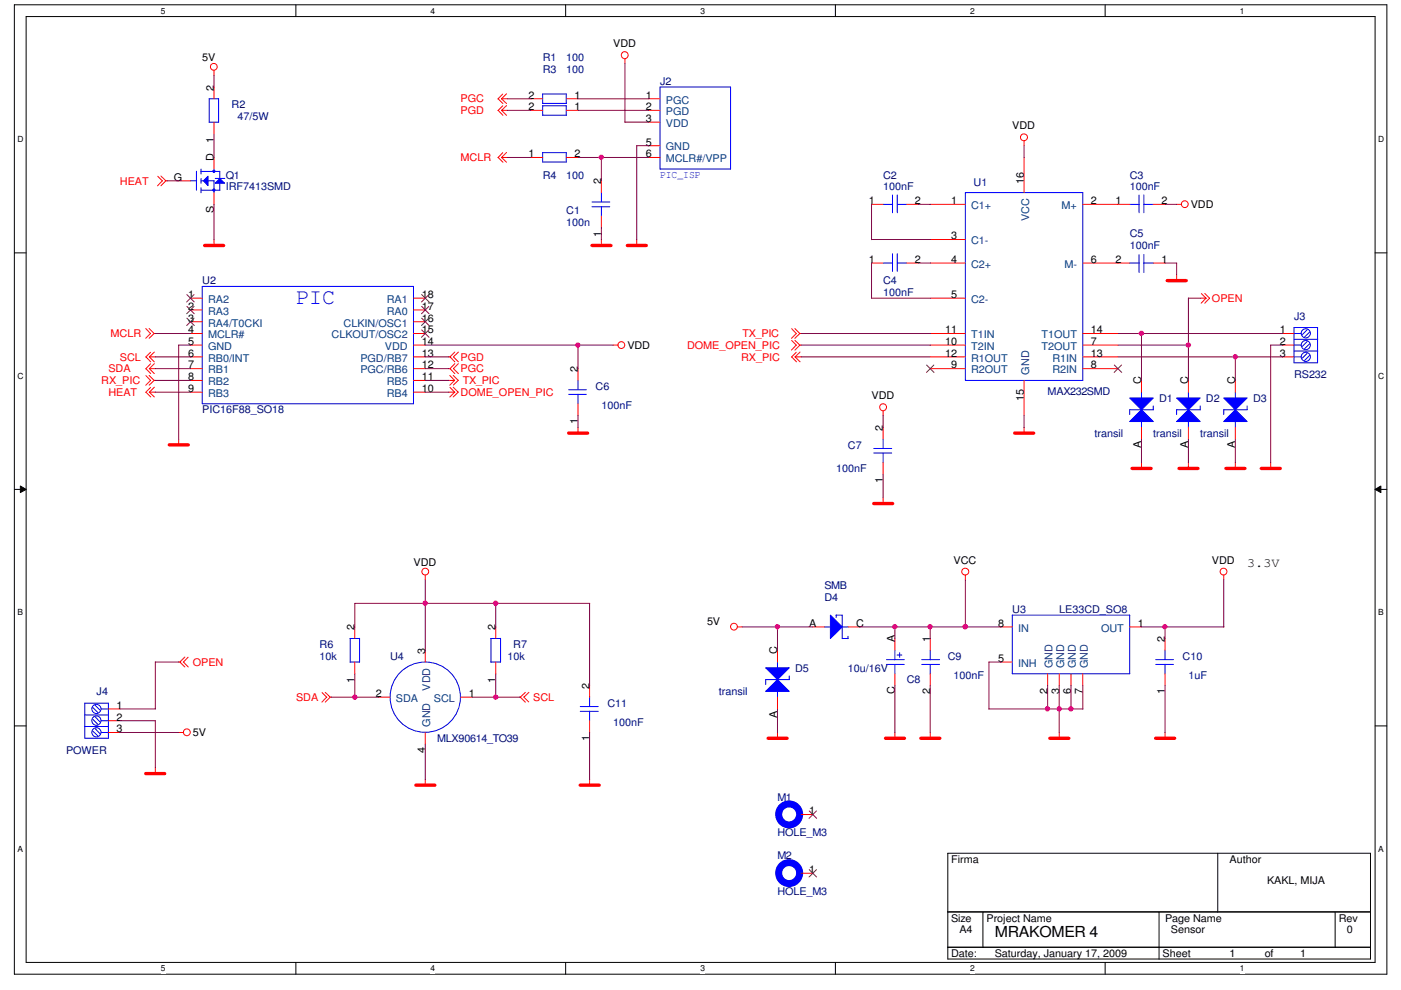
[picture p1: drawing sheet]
<svg xmlns="http://www.w3.org/2000/svg" width="297mm" height="210mm" viewBox="0 0 297 210" stroke-linecap="round" stroke-linejoin="round" font-family="sans-serif">
<path d="M3 1h291v205.6h-291zM5.5 3.5h286v200.6h-286z" fill="none" stroke="#000" stroke-width=".21"/>
<g fill="#fff">
<path d="M34.1 1.3h1v2h-1z"/>
<path d="M34.1 204.4h1v2h-1z"/>
</g>
<path d="M62.7 1v2.5M62.7 204.1v2.5" fill="none" stroke="#000" stroke-width=".21"/>
<g fill="#fff">
<path d="M91.3 1.3h1v2h-1z"/>
<path d="M91.3 204.4h1v2h-1z"/>
</g>
<path d="M119.9 1v2.5M119.9 204.1v2.5" fill="none" stroke="#000" stroke-width=".21"/>
<g fill="#fff">
<path d="M148.5 1.3h1v2h-1z"/>
<path d="M148.5 204.4h1v2h-1z"/>
</g>
<path d="M177.1 1v2.5M177.1 204.1v2.5" fill="none" stroke="#000" stroke-width=".21"/>
<g fill="#fff">
<path d="M205.7 1.3h1v2h-1z"/>
<path d="M205.7 204.4h1v2h-1z"/>
</g>
<path d="M234.3 1v2.5M234.3 204.1v2.5" fill="none" stroke="#000" stroke-width=".21"/>
<g fill="#fff">
<path d="M262.9 1.3h1v2h-1z"/>
<path d="M262.9 204.4h1v2h-1z"/>
<path d="M3.7 28.6h1.2v2h-1.2z"/>
<path d="M292.2 28.6h1.3v2h-1.3z"/>
<path d="M3.7 78.7h1.2v2h-1.2z"/>
<path d="M292.2 78.7h1.3v2h-1.3z"/>
</g>
<path d="M3 53.6h2.5M291.5 53.6h2.5" fill="none" stroke="#000" stroke-width=".21"/>
<g fill="#fff">
<path d="M3.7 128.9h1.1v2h-1.1z"/>
<path d="M292.2 128.9h1.1v2h-1.1z"/>
</g>
<path d="M3 103.8h2.5M4.3 103.1l1.2 .7-1.2 .7zM291.5 103.8l1.3-.7v1.4zM291.5 103.8h2.5" fill="none" stroke="#000" stroke-width=".21"/>
<path d="M4.3 103.1l1.2 .7-1.2 .7zM291.5 103.8l1.3-.7v1.4z" fill="#000"/>
<g fill="#fff">
<path d="M3.7 179h1.1v2h-1.1z"/>
<path d="M292.2 179h1.1v2h-1.1z"/>
</g>
<path d="M3 154h2.5M291.5 154h2.5M201 181h89.6v22.4h-89.6zM201 193.4h89.6M208.4 193.4v7.6M245.7 193.4v10.1M258.2 181v12.5M283.1 193.4v7.6M201 200.9h89.6" fill="none" stroke="#000" stroke-width=".21"/>
<g fill="none" stroke="#f00" stroke-width=".21">
<path d="M45.4 14.9v1.1M106.6 19.9l-1 1.1M107.4 19.9l-1.1 1.1M132.5 12.4v1.1M33.4 37.4l1.1 1M34.1 37.3l1.1 1.1M34.4 38.4l-1 1M35.2 38.4l-1.1 1M35.2 38.4h.3M105.6 21l1 1M105.6 23.4l1 1.1M105.6 33.4l1 1"/>
<path d="M106.3 21l1.1 1M106.3 21h1.3M106.3 23.4l1.1 1.1M106.3 23.4h1.3M106.3 33.4l1.1 1M106.3 33.4h1.3M106.6 22.4l-1 1.1M106.6 32.4l-1 1M107.4 22.4l-1.1 1M107.4 32.3l-1.1 1.1M217.1 29.8v1.1M217.1 33.4v7.5"/>
<path d="M45.4 50.8v1.3M127.5 50.8v1.3M135 50.8v1.3M197.2 43.3h7.5M197.2 50.8h7.5M197.2 55.8h7.5M229.6 43.3h7.4M229.6 55.8h7.4M249.5 58.3v1.3M249.5 43.3h1M30.9 69.7l1 1-1 1.1M30.9 79.7l1.1 1"/>
<path d="M30.9 78.2l1.1 1M30.9 75.7l1.1 1.1M31.6 69.7l1.1 1M31.6 79.6l1.1 1.1M31.7 78.2h1.3M31.7 75.7h1.3M31.7 78.2l1 1M31.7 75.7l1 1.1M31.9 77.2l-1 1M31.9 74.7l-1 1M32.7 70.7h.3M32.7 70.7l-1.1 1.1"/>
<path d="M32.7 77.1l-1 1.1M32.7 74.7l-1 1M95.1 78.2h.3M95.1 75.7h.3M95.4 79.6l1 1.1M95.4 78.2l1 1M95.4 75.7l1 1.1M96.1 79.6l1.1 1.1M96.4 77.1l-1 1.1M96.4 74.7l-1 1M97.2 77.1l-1.1 1.1 1.1 1M97.2 74.7l-1.1 1 1.1 1.1"/>
<path d="M122.6 78.2v2.5M130 73.2h1.1M167.8 69.7l1.1 1.1M167.8 75.7l1.1 1.1M167.8 72.2l1.1 1M168.5 69.7l1.1 1M168.5 72.2l1.1 1M168.6 75.7l1 1.1M168.6 75.7h1.3M168.8 70.7l-1 1.1M168.8 74.7l-1 1M168.8 73.2l-1 1.1"/>
<path d="M169.6 70.7h.3M169.6 70.7l-1.1 1.1M169.6 73.2l-1.1 1.1M169.6 73.2h.3M169.6 74.7l-1 1M197.2 78.2h7.5M197.2 70.7h7.5M197.2 75.7h7.5M197.2 63.2h7.5M197.2 73.2h7.5M229.6 78.2h7.4M229.6 70.7h7.4"/>
<path d="M229.6 75.7h7.4M229.6 73.2h7.4M254.5 63.2h1.2M254.7 62.3l1 1M255.4 62.2l1.1 1-1.1 1.1M255.7 63.2l-1 1.1M30.9 83.2l1.1 1M31.7 83.2l1 1M31.7 83.2h1.3M31.9 80.7l-1 1M31.9 82.2l-1 1M32.7 80.7l-1.1 1"/>
<path d="M32.7 80.7h.3M32.7 82.1l-1 1.1M37.9 93.1v1.3M95.1 80.7h1.3M95.2 83.2h1.2M95.4 82.2l1 1M96.1 82.1l1.1 1.1-1.1 1M96.4 80.7l-1 1M96.4 83.2l-1 1M97.2 80.6l-1.1 1.1M122.6 85.6v2.5M122.6 90.6v1.3"/>
<path d="M187.2 87.1v1M217.1 80.7v7.4M217.1 90.6v1.3M242 98.1v1.3M252 98.1v1.3M261.9 98.1v1.3M269.4 98.1v1.3M187.2 105.6v1.2M39.2 139.4l-1.1 1M39.9 139.4l-1 1.1M75.2 133v2.4M90.2 122v1"/>
<path d="M105.1 133v2.4M156.3 133h1.1M204.7 122v1M259.5 122v1M37.8 140.4h.3M37.9 155.4h1M38.1 140.4l1.1 1.1M38.9 140.4l1 1.1M68.3 146.9l1 1M69 146.9l1 1M69.3 147.9l-1.1 1M70 147.9l-1 1"/>
<path d="M70 147.9h.3M75.2 140.4v2.5M105.1 140.4v2.5M110.1 147.9h.2M110.3 147.9l1.1 1M111 147.8l1.1 1.1M111.4 146.9l-1.1 1M112.1 146.9l-1 1M164.8 155.4v1.2M189.7 155.4v1.2M197.2 155.4v1.2M224.6 155.4v1.2"/>
<path d="M247 155.4v1.2M32.9 162.8v1.3M90.2 165.3v1.3M125 165.3v1.3"/>
<circle cx="45.3" cy="14.2" r=".72"/>
<circle cx="132.4" cy="11.7" r=".73"/>
<circle cx="217.1" cy="29.1" r=".74"/>
<circle cx="251.2" cy="43.3" r=".72"/>
<circle cx="131.7" cy="73.2" r=".72"/>
<circle cx="187.2" cy="86.4" r=".73"/>
<circle cx="90.2" cy="121.2" r=".72"/>
<circle cx="155.6" cy="132.9" r=".72"/>
<circle cx="204.7" cy="121.2" r=".74"/>
<circle cx="259.4" cy="121.2" r=".72"/>
<circle cx="39.6" cy="155.3" r=".72"/>
</g>
<g fill="none" stroke="#f00" stroke-width=".72">
<path d="M43.4 52.1h4M125.5 52.1h4M133 52.1h4M247.5 59.5h4M35.9 94.4h4M120.6 91.9h4M215.1 91.9h4.1M240 99.4h4M250 99.4h4M259.9 99.4h4M267.4 99.4h4M185.2 106.8h4.1"/>
<path d="M162.9 156.6h4M187.7 156.6h4.1M195.2 156.6h4.1M222.6 156.6h4M245 156.6h4M30.9 164.1h4M88.2 166.5h4M123 166.5h4"/>
</g>
<g fill="none" stroke="#00f" stroke-width=".21">
<path d="M204.7 40.9h24.9v39.8h-24.9zM120.6 83.7h3.7M120.6 82.7h3.7M122.6 80.6v2.1M122.6 83.6v2M259.5 86.9h5M261.9 85.6v1.3M74.2 135.4h2M74.2 135.4v5.1M76.2 135.4v5h-2M104.1 135.4h2M104.1 135.4v5.1"/>
<path d="M106.1 135.4v5h-2"/>
</g>
<path d="M196.5 77.4l1.5 1.6M198 77.4l-1.6 1.6M236.3 77.4l1.5 1.6M237.8 77.4l-1.6 1.6" fill="none" stroke="#804000" stroke-width=".21"/>
<path d="M261.9 86.9l2.5 2.5h-4.9z" fill="#00f"/>
<path d="M261.9 86.9l2.5 2.5h-4.9zM261.9 89.4v1.2" fill="none" stroke="#00f" stroke-width=".21"/>
<path d="M259.5 84.4h4.9l-2.5 2.5z" fill="#00f"/>
<path d="M239.5 86.9h5.1M242 85.6v1.3M259.5 84.4h4.9l-2.5 2.5zM259.5 86.9v1M261.9 83.2v2.5M264.4 86.1v.8" fill="none" stroke="#00f" stroke-width=".21"/>
<path d="M261.9 80.7v2.5M261.9 90.6v2.5" fill="none" stroke="#f00" stroke-width=".21"/>
<path d="M239.5 89.4l2.5-2.5 2.5 2.5z" fill="#00f"/>
<path d="M239.5 89.4l2.5-2.5 2.5 2.5zM242 89.4v1.2" fill="none" stroke="#00f" stroke-width=".21"/>
<path d="M239.5 84.4h5l-2.5 2.5z" fill="#00f"/>
<g fill="none" stroke="#00f" stroke-width=".21">
<path d="M140 18.5h14.9v17.4h-14.9zM187.2 43.3h2.1M189.2 41.4v3.7M190.2 43.3h2.1M190.2 41.4v3.7M239.5 55.8h2M239.5 43.3h2.1M241.5 41.4v3.7M241.5 54v3.8M242.5 55.8h2M242.5 43.3h2.1M242.5 41.4v3.7"/>
<path d="M242.5 54v3.8M42.9 60.7h44.8v24.9h-44.8zM239.5 84.4h5l-2.5 2.5zM239.5 86.9v1M242 83.2v2.5M244.5 86.1v.8M188 139.9h3.7M189.7 137.9v2.1M190.2 138.9h1M190.8 138.4v1M188 140.9h3.7M189.7 140.9v2.1"/>
<path d="M169.5 185.2h.3"/>
</g>
<g fill="none" stroke="#f00" stroke-width=".21">
<path d="M137.5 21h2.5M137.5 23.4h2.5M137.5 25.9h2.5M137.5 30.9h2.5M137.5 33.4h2.5M184.8 43.3h2.4M192.2 43.3h2.5M237 43.3h2.5M237 55.8h2.5M244.5 43.3h2.5M244.5 55.8h2.5M40.4 63.2h2.5"/>
<path d="M40.4 65.7h2.5M40.4 68.2h2.5M40.4 70.7h2.5M40.4 73.2h2.5M40.4 75.7h2.5M40.4 78.2h2.5M87.7 63.2h2.5M87.7 65.7h2.5M87.7 68.2h2.5M87.7 70.7h2.5M87.7 73.2h2.5M87.7 75.7h2.5"/>
<path d="M87.7 78.2h2.5M40.4 80.7h2.5M40.4 83.2h2.5M87.7 80.7h2.5M87.7 83.2h2.5M242 80.7v2.5M242 90.6v2.5M189.7 135.4v2.5M189.7 142.9v2.5M169.8 185.2h2.5"/>
</g>
<g fill="none" stroke="#804000" stroke-width=".21">
<path d="M39.6 62.5l1.6 1.6M39.6 65l1.6 1.5M39.6 67.5l1.6 1.5M41.1 62.5l-1.5 1.6M41.1 65l-1.5 1.5M41.1 67.5l-1.5 1.5M89.4 70l1.6 1.5M89.4 67.5l1.6 1.5M89.4 65l1.6 1.5M89.4 62.5l1.6 1.6M90.9 70l-1.5 1.5M90.9 67.5l-1.5 1.5"/>
<path d="M90.9 65l-1.5 1.5M90.9 62.5l-1.5 1.6M171.6 184.4l1.5 1.6M173.1 184.4l-1.6 1.6"/>
</g>
<circle cx="167.3" cy="185.2" r="2.23" fill="none" stroke="#00f" stroke-width="1.5"/>
<path d="M43.1 38.4l1-1v2z" fill="#00f"/>
<path d="M40.4 38.4h1.3M41.7 36.3v4M42.6 36.4h4M42.6 38.4h.5M42.6 35.9v1M42.6 37.8v1.1M42.6 39.8v1.1M43.1 38.4l1-1v2zM44.1 38.4h1.3v2.5M45.4 35.9v.5M42.6 40.3h4" fill="none" stroke="#00f" stroke-width=".21"/>
<path d="M46.6 37.8l1 1.1h-2z" fill="#00f"/>
<path d="M45.6 37.8h2.1M46.6 37.8l1 1.1h-2zM46.6 36.3v4" fill="none" stroke="#00f" stroke-width=".21"/>
<path d="M45.2 36.2h.3v.3h-.3z" fill-rule="evenodd" fill="#00f"/>
<path d="M45.2 36.2h.3v.3h-.3z" fill="none" stroke="#00f" stroke-width=".21"/>
<path d="M45.2 40.1h.3v.4h-.3z" fill-rule="evenodd" fill="#00f"/>
<path d="M45.2 40.1h.3v.4h-.3zM249.5 86.9h5M252 85.6v1.3" fill="none" stroke="#00f" stroke-width=".21"/>
<path d="M37.9 38.4h2.5M45.4 33.4v2.5M45.4 40.9v2.4" fill="none" stroke="#f00" stroke-width=".21"/>
<path d="M249.5 89.4l2.5-2.5 2.5 2.5z" fill="#00f"/>
<path d="M249.5 89.4l2.5-2.5 2.5 2.5zM252 89.4v1.2" fill="none" stroke="#00f" stroke-width=".21"/>
<path d="M249.5 84.4h5l-2.5 2.5z" fill="#00f"/>
<g fill="none" stroke="#00f" stroke-width=".21">
<path d="M249.5 84.4h5l-2.5 2.5zM249.5 86.9v1M252 83.2v2.5M254.5 86.1v.8M195.4 139.9h3.8M197.2 137.9v2.1M245 139.9h3.8M247 137.9v2M162.3 144.1h5.1M164.8 142.9v1.2M195.4 140.9h3.8M197.2 140.9v2.1"/>
<path d="M245 140.9h3.8M247 140.9v2"/>
</g>
<path d="M252 80.7v2.5M252 90.6v2.5M197.2 135.4v2.5M247 135.4v2.5M197.2 142.9v2.5M247 142.9v2.5" fill="none" stroke="#f00" stroke-width=".21"/>
<path d="M162.3 146.6l2.5-2.5 2.5 2.5z" fill="#00f"/>
<path d="M162.3 146.6l2.5-2.5 2.5 2.5zM164.8 146.6v1.3" fill="none" stroke="#00f" stroke-width=".21"/>
<path d="M162.3 141.6h5l-2.5 2.5z" fill="#00f"/>
<g fill="none" stroke="#00f" stroke-width=".21">
<path d="M177.2 130.5h1.4v5M178.6 135.4h1.2M178.6 133h1.2M17.9 154.1h5.1M17.9 151.6h5.1M18 149.1h5v7.5h-5zM19.7 150.1l1 1M19.7 152.6l1 1M19.7 155.1l1 1M20.2 149.6l1 1M20.2 152.1l1 1M20.2 154.6l1 1"/>
<path d="M21.5 150.4h1.5M21.5 152.9h1.5M21.5 155.4h1.5M162.3 141.6h5l-2.5 2.5zM162.3 144.1v1.1M164.8 140.4v2.6M167.3 143.4v.7"/>
<circle cx="20.4" cy="152.8" r=".98"/>
<circle cx="20.4" cy="150.4" r=".97"/>
<circle cx="20.4" cy="155.3" r=".97"/>
</g>
<path d="M164.8 137.9v2.5M23 150.4h2.4M23 152.9h2.4M23 155.4h2.4M164.8 147.9v2.5" fill="none" stroke="#f00" stroke-width=".21"/>
<path d="M176.1 130.5l2.5 2.5-2.5 2.4z" fill="#00f"/>
<g fill="none" stroke="#00f" stroke-width=".21">
<path d="M115 19.9h5.1v2.1M115.1 19.9v2.1M44.3 21l2.1-.1v5h-2.1M44.4 21v5M115 32.4h5.1M115 22.4h5.1v2.1M115.1 22.4v2.1M115.1 32.3v2.1h5M115.1 24.4h5M115.1 21.9h5M120.1 32.3v2.1M125.5 43.9h3.8"/>
<path d="M125.5 42.8h3.8M127.5 40.8v2M127.5 43.8v2M187.2 55.8h2.1M189.2 53.8v3.8M190.2 55.8h2.1M190.2 53.8v3.8M274.3 70.7h1.6M274.3 73.2h1.6M274.3 75.7h1.6M274.4 69.5h5v7.5h-5zM274.4 74.5h5"/>
<path d="M274.4 72h5M277.2 69.9l-1.1 1.1M277.2 72.4l-1.1 1M277.2 74.9l-1.1 1M277.7 70.4l-1.1 1.1M277.7 72.9l-1.1 1.1M277.7 75.4l-1.1 1.1M185.2 96.1h3.9M185.2 95.1h3.9M187.2 93.1v2M187.2 96.1v2M174.8 133h1.3"/>
<path d="M176.1 130.5l2.5 2.5-2.5 2.4zM177.3 130.4v.6M179.8 135v.5M214.6 130.5h24.9v12.4h-24.9zM123 150.9h3.8M123 149.9h3.8M125 147.8v2.1M125 150.8v2.1M169.5 172.8h.3"/>
<circle cx="276.9" cy="75.7" r=".97"/>
<circle cx="276.9" cy="70.7" r=".97"/>
<circle cx="276.9" cy="73.2" r=".97"/>
<circle cx="90.2" cy="147.9" r="7.5"/>
</g>
<g fill="none" stroke="#f00" stroke-width=".21">
<path d="M45.4 18.5v2.5M45.4 25.9v2.5M112.6 33.4h2.5M112.6 23.4h2.5M112.6 21h2.5M120.1 33.4h2.5M120.1 23.4h2.5M120.1 21h2.5M127.5 38.4v2.5M127.5 45.8v2.5M184.8 55.8h2.4M192.2 55.8h2.5"/>
<path d="M271.9 70.7h2.5M271.9 73.2h2.5M271.9 75.7h2.5M187.2 90.6v2.5M187.2 98.1v2.5M90.2 137.9v2.5M172.3 133h2.5M179.8 133h2.5M212.1 133h2.5M239.5 133h2.5M80.2 147.9h2.5M90.2 155.4v2.5"/>
<path d="M97.7 147.9h2.4M125 145.4v2.5M125 152.9v2.5M212.1 140.4h2.5M222.1 142.9v2.5M224.6 142.9v2.5M227.1 142.9v2.5M229.6 142.9v2.5M169.8 172.8h2.5"/>
</g>
<circle cx="167.3" cy="172.7" r="2.23" fill="none" stroke="#00f" stroke-width="1.5"/>
<path d="M171.6 172l1.5 1.6M173.1 172l-1.6 1.6" fill="none" stroke="#804000" stroke-width=".21"/>
<g fill="none" stroke="#800040" stroke-width=".21">
<path d="M45.4 16v2.5M132.5 13.5v12.5M35.4 38.4h2.5M45.4 28.4v5M107.6 23.4h5M107.6 21h5M107.6 33.4h5M122.6 23.4h14.9M122.6 21h14.9M122.6 33.4h14.9M127.5 33.4v5M132.5 25.9h5"/>
<path d="M137.5 30.9h-2.5v19.9M217.1 30.9v2.5M45.4 43.3v7.5M127.5 48.3v2.5M184.8 50.8h12.5M184.8 43.3v7.5M184.8 55.8v7.5M194.7 55.8h2.6M194.7 43.3h2.6M247 55.8h2.5M247 43.3h2.5M249.5 55.8v2.5"/>
<path d="M32.9 70.7h7.5M32.9 75.7h7.5M32.9 78.2h7.5M40.4 73.2h-2.5v20M90.2 73.2h39.8M90.2 75.7h5M90.2 78.2h5M122.6 73.2v5M169.8 75.7h27.4M169.8 70.7h27.5M169.8 73.2h27.5M184.8 63.2h12.5"/>
<path d="M237 70.7h34.9M237 73.2h15M237 75.7h34.9M242 70.7v10M252 63.2h2.5M252 63.2v17.5M261.9 75.7v5M271.9 73.2h-2.5v24.9M32.9 83.2h7.5M32.9 80.7h7.5M90.2 80.7h5M90.2 83.2h5"/>
<path d="M122.6 88.1v2.6M187.2 88.1v2.6M217.1 88.1v2.6M242 93.1v5M252 93.1v5M261.9 93.1v5M187.2 100.6v5M90.2 123v15M105.1 128v5M125 128v17.5M125 128h-49.8v5M157.4 133h15"/>
<path d="M164.8 133v5M182.3 133h29.9M189.7 133v2.5M197.2 133v2.5M204.7 123v10M242 133h17.5M247 133v2.5M259.5 123v10M25.4 155.4h12.5M25.4 150.4h7.6M25.4 152.9h7.6M32.9 140.4h5"/>
<path d="M32.9 140.4v10M32.9 152.9v10M70.3 147.9h10M75.2 142.9v5M90.2 157.9v7.5M100.1 147.9h10M105.1 142.9v5M125 155.4v10M164.8 150.4v5M189.7 145.4v10M197.2 145.4v10M209.7 150.4h19.9"/>
<path d="M212.2 140.4h-2.5v10M222.1 145.4v5M224.6 145.4v10M227.1 145.4v5M229.6 145.4v5M247 145.4v10"/>
</g>
<circle cx="189.7" cy="132.9" r=".48" fill="#f0f"/>
<circle cx="189.7" cy="132.9" r=".48" fill="none" stroke="#f0f" stroke-width=".21"/>
<circle cx="197.2" cy="132.9" r=".47" fill="#f0f"/>
<circle cx="197.2" cy="132.9" r=".47" fill="none" stroke="#f0f" stroke-width=".21"/>
<circle cx="122.5" cy="73.2" r=".47" fill="#f0f"/>
<circle cx="122.5" cy="73.2" r=".47" fill="none" stroke="#f0f" stroke-width=".21"/>
<circle cx="127.5" cy="33.4" r=".48" fill="#f0f"/>
<circle cx="127.5" cy="33.4" r=".48" fill="none" stroke="#f0f" stroke-width=".21"/>
<circle cx="204.7" cy="132.9" r=".48" fill="#f0f"/>
<circle cx="204.7" cy="132.9" r=".48" fill="none" stroke="#f0f" stroke-width=".21"/>
<circle cx="247" cy="132.9" r=".47" fill="#f0f"/>
<circle cx="247" cy="132.9" r=".47" fill="none" stroke="#f0f" stroke-width=".21"/>
<circle cx="90.1" cy="127.9" r=".49" fill="#f0f"/>
<circle cx="90.1" cy="127.9" r=".49" fill="none" stroke="#f0f" stroke-width=".21"/>
<circle cx="105.1" cy="147.9" r=".48" fill="#f0f"/>
<circle cx="105.1" cy="147.9" r=".48" fill="none" stroke="#f0f" stroke-width=".21"/>
<circle cx="75.2" cy="147.9" r=".47" fill="#f0f"/>
<circle cx="75.2" cy="147.9" r=".47" fill="none" stroke="#f0f" stroke-width=".21"/>
<circle cx="105.1" cy="127.9" r=".49" fill="#f0f"/>
<circle cx="105.1" cy="127.9" r=".49" fill="none" stroke="#f0f" stroke-width=".21"/>
<circle cx="242" cy="70.7" r=".48" fill="#f0f"/>
<circle cx="242" cy="70.7" r=".48" fill="none" stroke="#f0f" stroke-width=".21"/>
<circle cx="261.9" cy="75.7" r=".48" fill="#f0f"/>
<circle cx="261.9" cy="75.7" r=".48" fill="none" stroke="#f0f" stroke-width=".21"/>
<circle cx="204.7" cy="132.9" r=".48" fill="#f0f"/>
<circle cx="204.7" cy="132.9" r=".48" fill="none" stroke="#f0f" stroke-width=".21"/>
<circle cx="222.1" cy="150.3" r=".48" fill="#f0f"/>
<circle cx="222.1" cy="150.3" r=".48" fill="none" stroke="#f0f" stroke-width=".21"/>
<circle cx="164.8" cy="132.9" r=".48" fill="#f0f"/>
<circle cx="164.8" cy="132.9" r=".48" fill="none" stroke="#f0f" stroke-width=".21"/>
<circle cx="224.6" cy="150.3" r=".48" fill="#f0f"/>
<circle cx="224.6" cy="150.3" r=".48" fill="none" stroke="#f0f" stroke-width=".21"/>
<circle cx="227" cy="150.3" r=".49" fill="#f0f"/>
<circle cx="227" cy="150.3" r=".49" fill="none" stroke="#f0f" stroke-width=".21"/>
<circle cx="251.9" cy="73.2" r=".48" fill="#f0f"/>
<circle cx="251.9" cy="73.2" r=".48" fill="none" stroke="#f0f" stroke-width=".21"/>
<text font-size="4.7" fill="#00f" x="62.8" y="64.5">PIC</text>
<text font-size="3.2" x="210.9" y="198.8">MRAKOMER 4</text>
<text font-size="2.8" x="264.4" y="120.2">3.3V</text>
<g font-size="2.2">
<text x="130" y="10">VDD</text>
<text x="42.9" y="13">5V</text>
<text x="45.3" y="19.2" transform="rotate(-90 45.3 19.2)">2</text>
<text x="112.1" y="23.4">2</text>
<text x="112.1" y="20.9">2</text>
<text x="121.8" y="23.4">1</text>
<text x="121.8" y="20.9">1</text>
<text x="136.9" y="20.9">1</text>
<text x="136.9" y="23.4">2</text>
<text x="136.9" y="25.9">3</text>
<text x="214.6" y="27.4">VDD</text>
<text x="45.3" y="34.1" transform="rotate(-90 45.3 34.1)">D</text>
<text x="45.3" y="30.3" transform="rotate(-90 45.3 30.3)">1</text>
<text x="112.1" y="33.4">1</text>
<text x="121.8" y="33.4">2</text>
<text x="136.9" y="30.9">5</text>
<text x="136.9" y="33.4">6</text>
<text x="36.9" y="38.3">G</text>
<text x="127.5" y="39.1" transform="rotate(-90 127.5 39.1)">2</text>
<text x="217.1" y="39.1" transform="rotate(-90 217.1 39.1)">16</text>
<text x="45.3" y="45.2" transform="rotate(-90 45.3 45.2)">S</text>
<text x="184.2" y="43.3">1</text>
<text x="194" y="43.3">2</text>
<text x="201.7" y="43.3">1</text>
<text x="231.3" y="43.3">2</text>
<text x="236.5" y="43.3">1</text>
<text x="246.2" y="43.3">2</text>
<text x="252.5" y="44.1">VDD</text>
<text x="127.5" y="50.2" transform="rotate(-90 127.5 50.2)">1</text>
<text x="201.7" y="50.8">3</text>
<text x="184.2" y="55.8">1</text>
<text x="194" y="55.8">2</text>
<text x="201.7" y="55.8">4</text>
<text x="231.3" y="55.8">6</text>
<text x="236.5" y="55.8">2</text>
<text x="246.2" y="55.8">1</text>
<text x="39.9" y="63.2">1</text>
<text x="39.9" y="65.7">2</text>
<text x="89.4" y="65.7">17</text>
<text x="89.4" y="63.2">18</text>
<text x="201.7" y="63.2">5</text>
<text x="39.9" y="68.2">3</text>
<text x="39.9" y="70.7">4</text>
<text x="89.4" y="70.7">15</text>
<text x="89.4" y="68.2">16</text>
<text x="200.4" y="70.7">11</text>
<text x="231.3" y="70.7">14</text>
<text x="271.4" y="70.7">1</text>
<text x="39.9" y="73.2">5</text>
<text x="39.9" y="75.6">6</text>
<text x="89.4" y="75.6">13</text>
<text x="89.4" y="73.2">14</text>
<text x="133" y="74">VDD</text>
<text x="200.4" y="73.2">10</text>
<text x="200.4" y="75.6">12</text>
<text x="231.3" y="73.2">7</text>
<text x="231.3" y="75.6">13</text>
<text x="271.4" y="73.2">2</text>
<text x="271.4" y="75.6">3</text>
<text x="39.9" y="78.1">7</text>
<text x="39.9" y="80.6">8</text>
<text x="39.9" y="83.1">9</text>
<text x="89.4" y="83.1">10</text>
<text x="89.4" y="80.6">11</text>
<text x="89.4" y="78.1">12</text>
<text x="122.5" y="79" transform="rotate(-90 122.5 79)">2</text>
<text x="201.7" y="78.1">9</text>
<text x="231.3" y="78.1">8</text>
<text x="242" y="81.4" transform="rotate(-90 242 81.4)">C</text>
<text x="251.9" y="81.4" transform="rotate(-90 251.9 81.4)">C</text>
<text x="261.9" y="81.4" transform="rotate(-90 261.9 81.4)">C</text>
<text x="184.8" y="84.7">VDD</text>
<text x="217.1" y="85" transform="rotate(-90 217.1 85)">15</text>
<text x="122.5" y="90" transform="rotate(-90 122.5 90)">1</text>
<text x="187.2" y="91.4" transform="rotate(-90 187.2 91.4)">2</text>
<text x="242" y="95" transform="rotate(-90 242 95)">A</text>
<text x="251.9" y="95" transform="rotate(-90 251.9 95)">A</text>
<text x="261.9" y="95" transform="rotate(-90 261.9 95)">A</text>
<text x="187.2" y="102.4" transform="rotate(-90 187.2 102.4)">1</text>
<text x="202.2" y="119.5">VCC</text>
<text x="257" y="119.5">VDD</text>
<text x="87.7" y="120.1">VDD</text>
<text x="75.2" y="133.7" transform="rotate(-90 75.2 133.7)">2</text>
<text x="105.1" y="133.7" transform="rotate(-90 105.1 133.7)">2</text>
<text x="149.9" y="132.5">5V</text>
<text x="171.5" y="132.9">A</text>
<text x="181.5" y="132.9">C</text>
<text x="189.7" y="136.2" transform="rotate(-90 189.7 136.2)">A</text>
<text x="197.2" y="136.2" transform="rotate(-90 197.2 136.2)">1</text>
<text x="211.6" y="132.9">8</text>
<text x="241.3" y="132.9">1</text>
<text x="247" y="136.2" transform="rotate(-90 247 136.2)">2</text>
<text x="90.1" y="138.7" transform="rotate(-90 90.1 138.7)">3</text>
<text x="164.8" y="138.7" transform="rotate(-90 164.8 138.7)">C</text>
<text x="211.6" y="140.4">5</text>
<text x="75.2" y="144.8" transform="rotate(-90 75.2 144.8)">1</text>
<text x="79.7" y="147.8">2</text>
<text x="99.4" y="147.8">1</text>
<text x="105.1" y="144.8" transform="rotate(-90 105.1 144.8)">1</text>
<text x="125" y="146.1" transform="rotate(-90 125 146.1)">2</text>
<text x="189.7" y="147.3" transform="rotate(-90 189.7 147.3)">C</text>
<text x="197.2" y="147.3" transform="rotate(-90 197.2 147.3)">2</text>
<text x="222.1" y="147.3" transform="rotate(-90 222.1 147.3)">2</text>
<text x="224.5" y="147.3" transform="rotate(-90 224.5 147.3)">3</text>
<text x="227" y="147.3" transform="rotate(-90 227 147.3)">6</text>
<text x="229.5" y="147.3" transform="rotate(-90 229.5 147.3)">7</text>
<text x="247" y="147.3" transform="rotate(-90 247 147.3)">1</text>
<text x="24.7" y="150.3">1</text>
<text x="24.7" y="152.8">2</text>
<text x="24.7" y="155.3">3</text>
<text x="164.8" y="152.2" transform="rotate(-90 164.8 152.2)">A</text>
<text x="40.9" y="156.1">5V</text>
<text x="90.1" y="159.7" transform="rotate(-90 90.1 159.7)">4</text>
<text x="125" y="157.2" transform="rotate(-90 125 157.2)">1</text>
<text x="171.6" y="172.7">1</text>
<text x="171.6" y="185.2">1</text>
<text x="201.7" y="183">Firma</text>
<text x="260.7" y="183">Author</text>
<text x="268.6" y="187.5">KAKL, MIJA</text>
<text x="201.7" y="195.5">Size</text>
<text x="203.5" y="198">A4</text>
<text x="209.2" y="195.5">Project Name</text>
<text x="247" y="195.5">Page Name</text>
<text x="248.2" y="198">Sensor</text>
<text x="283.8" y="195.5">Rev</text>
<text x="285.6" y="198">0</text>
<text x="201.7" y="202.9">Date:</text>
<text x="210.9" y="202.9">Saturday, January 17, 2009</text>
<text x="246.5" y="202.9">Sheet</text>
<text x="260.7" y="202.9">1</text>
<text x="268.1" y="202.9">of</text>
<text x="275.6" y="202.9">1</text>
</g>
<g font-size="2.2" fill="#000080">
<text x="115.1" y="15.5">R3</text>
<text x="115.1" y="13">R1</text>
<text x="120.1" y="15.5">100</text>
<text x="120.1" y="13">100</text>
<text x="140" y="18">J2</text>
<text x="49.1" y="23">R2</text>
<text x="50.3" y="25.4">47/5W</text>
<text x="47.9" y="37.9">Q1</text>
<text x="47.9" y="40.4">IRF7413SMD</text>
<text x="115.1" y="37.9">R4</text>
<text x="120.1" y="37.9">100</text>
<text x="187.2" y="37.9">C2</text>
<text x="187.2" y="40.4">100nF</text>
<text x="206.4" y="39.4">U1</text>
<text x="239.5" y="37.9">C3</text>
<text x="239.5" y="40.4">100nF</text>
<text x="120.1" y="45.4">C1</text>
<text x="120.1" y="47.9">100n</text>
<text x="239.5" y="50.3">C5</text>
<text x="239.5" y="52.8">100nF</text>
<text x="42.9" y="60.3">U2</text>
<text x="187.2" y="60.3">C4</text>
<text x="187.2" y="62.8">100nF</text>
<text x="274.4" y="67.8">J3</text>
<text x="126.3" y="82.7">C6</text>
<text x="222.1" y="83.7">MAX232SMD</text>
<text x="274.4" y="80.2">RS232</text>
<text x="42.9" y="87.7">PIC16F88_SO18</text>
<text x="127.5" y="86.7">100nF</text>
<text x="245.7" y="85.2">D1</text>
<text x="255.7" y="85.2">D2</text>
<text x="265.7" y="85.2">D3</text>
<text x="179.8" y="95.2">C7</text>
<text x="232.1" y="92.7">transil</text>
<text x="244.5" y="92.7">transil</text>
<text x="254.5" y="92.7">transil</text>
<text x="177.3" y="100.1">100nF</text>
<text x="174.8" y="125">SMB</text>
<text x="174.8" y="127.5">D4</text>
<text x="214.6" y="130">U3</text>
<text x="224.6" y="130">LE33CD_SO8</text>
<text x="67.8" y="137.5">R6</text>
<text x="108.8" y="137.5">R7</text>
<text x="67.8" y="140">10k</text>
<text x="82.7" y="140">U4</text>
<text x="107.6" y="140">10k</text>
<text x="168.6" y="142.5">D5</text>
<text x="179.8" y="142.5">10u/16V</text>
<text x="201" y="140">C9</text>
<text x="202.2" y="143.9">100nF</text>
<text x="250.7" y="140">C10</text>
<text x="252" y="143.9">1uF</text>
<text x="20.5" y="147.4">J4</text>
<text x="128.8" y="149.9">C11</text>
<text x="152.4" y="147.4">transil</text>
<text x="192.2" y="144.9">C8</text>
<text x="130" y="153.9">100nF</text>
<text x="14" y="159.9">POWER</text>
<text x="92.7" y="157.4">MLX90614_TO39</text>
<text x="164.8" y="169.8">M1</text>
<text x="164.8" y="177.3">HOLE_M3</text>
<text x="164.8" y="182.3">M2</text>
<text x="164.8" y="189.7">HOLE_M3</text>
</g>
<g font-size="2.2" fill="#f00">
<text x="97.7" y="21.7">PGC</text>
<text x="97.7" y="24.2">PGD</text>
<text x="97.7" y="34.2">MCLR</text>
<text x="25.4" y="39.2">HEAT</text>
<text x="257" y="64.1">OPEN</text>
<text x="23.4" y="71.5">MCLR</text>
<text x="157.4" y="71.5">TX_PIC</text>
<text x="25.4" y="76.5">SCL</text>
<text x="97.7" y="76.5">PGD</text>
<text x="145.7" y="74">DOME_OPEN_PIC</text>
<text x="157.1" y="76.5">RX_PIC</text>
<text x="21.5" y="81.4">RX_PIC</text>
<text x="23" y="83.9">HEAT</text>
<text x="23" y="79">SDA</text>
<text x="97.7" y="79">PGC</text>
<text x="97.7" y="83.9">DOME_OPEN_PIC</text>
<text x="98.1" y="81.4">TX_PIC</text>
<text x="40.9" y="141.2">OPEN</text>
<text x="62.8" y="148.7">SDA</text>
<text x="113.1" y="148.7">SCL</text>
</g>
<g font-size="2.2" fill="#004080">
<text x="141.2" y="22">PGC</text>
<text x="141.2" y="24.4">PGD</text>
<text x="141.2" y="26.9">VDD</text>
<text x="141.2" y="31.9">GND</text>
<text x="141.2" y="34.4">MCLR#/VPP</text>
<text x="205.9" y="44.4">C1+</text>
<text x="218.2" y="46.9" transform="rotate(-90 218.2 46.9)">VCC</text>
<text x="225.1" y="44.4">M+</text>
<text x="205.9" y="51.8">C1-</text>
<text x="205.9" y="56.8">C2+</text>
<text x="225.7" y="56.8">M-</text>
<text x="44.1" y="64.3">RA2</text>
<text x="82" y="64.3">RA1</text>
<text x="205.9" y="64.3">C2-</text>
<text x="44.1" y="66.8">RA3</text>
<text x="44.1" y="69.3">RA4/T0CKI</text>
<text x="44.1" y="71.8">MCLR#</text>
<text x="70.3" y="71.8">CLKOUT/OSC2</text>
<text x="72.9" y="69.3">CLKIN/OSC1</text>
<text x="82" y="66.8">RA0</text>
<text x="205.9" y="71.8">T1IN</text>
<text x="220.8" y="71.8">T1OUT</text>
<text x="44.1" y="74.2">GND</text>
<text x="44.1" y="76.7">RB0/INT</text>
<text x="76.4" y="76.7">PGD/RB7</text>
<text x="81.6" y="74.2">VDD</text>
<text x="205.9" y="74.2">T2IN</text>
<text x="205.9" y="76.7">R1OUT</text>
<text x="220.8" y="74.2">T2OUT</text>
<text x="223.1" y="76.7">R1IN</text>
<text x="44.1" y="79.2">RB1</text>
<text x="44.1" y="81.7">RB2</text>
<text x="76.4" y="79.2">PGC/RB6</text>
<text x="82" y="81.7">RB5</text>
<text x="205.9" y="79.2">R2OUT</text>
<text x="218.2" y="79.5" transform="rotate(-90 218.2 79.5)">GND</text>
<text x="223.1" y="79.2">R2IN</text>
<text x="44.1" y="84.2">RB3</text>
<text x="82" y="84.2">RB4</text>
<text x="215.9" y="134">IN</text>
<text x="233.5" y="134">OUT</text>
<text x="215.9" y="141.4">INH</text>
<text x="223.2" y="141.7" transform="rotate(-90 223.2 141.7)">GND</text>
<text x="225.6" y="141.7" transform="rotate(-90 225.6 141.7)">GND</text>
<text x="228.1" y="141.7" transform="rotate(-90 228.1 141.7)">GND</text>
<text x="230.6" y="141.7" transform="rotate(-90 230.6 141.7)">GND</text>
<text x="83.9" y="148.9">SDA</text>
<text x="91.2" y="146.5" transform="rotate(-90 91.2 146.5)">VDD</text>
<text x="92" y="148.9">SCL</text>
<text x="91.2" y="154.1" transform="rotate(-90 91.2 154.1)">GND</text>
</g>
<text font-size="2.2" fill="#00f" x="140" y="37.7">PIC_ISP</text>
<g font-size="1.8">
<text x="34.1" y="2.9">5</text>
<text x="91.3" y="2.9">4</text>
<text x="148.5" y="2.9">3</text>
<text x="205.7" y="2.9">2</text>
<text x="262.9" y="2.9">1</text>
<text x="3.7" y="30.2">D</text>
<text x="292.2" y="30.2">D</text>
<text x="3.7" y="80.3">C</text>
<text x="292.2" y="80.3">C</text>
<text x="3.7" y="130.5">B</text>
<text x="292.2" y="130.5">B</text>
<text x="3.7" y="180.6">A</text>
<text x="292.2" y="180.6">A</text>
<text x="34.1" y="206">5</text>
<text x="91.3" y="206">4</text>
<text x="148.5" y="206">3</text>
<text x="205.7" y="206">2</text>
<text x="262.9" y="206">1</text>
</g>
</svg>
